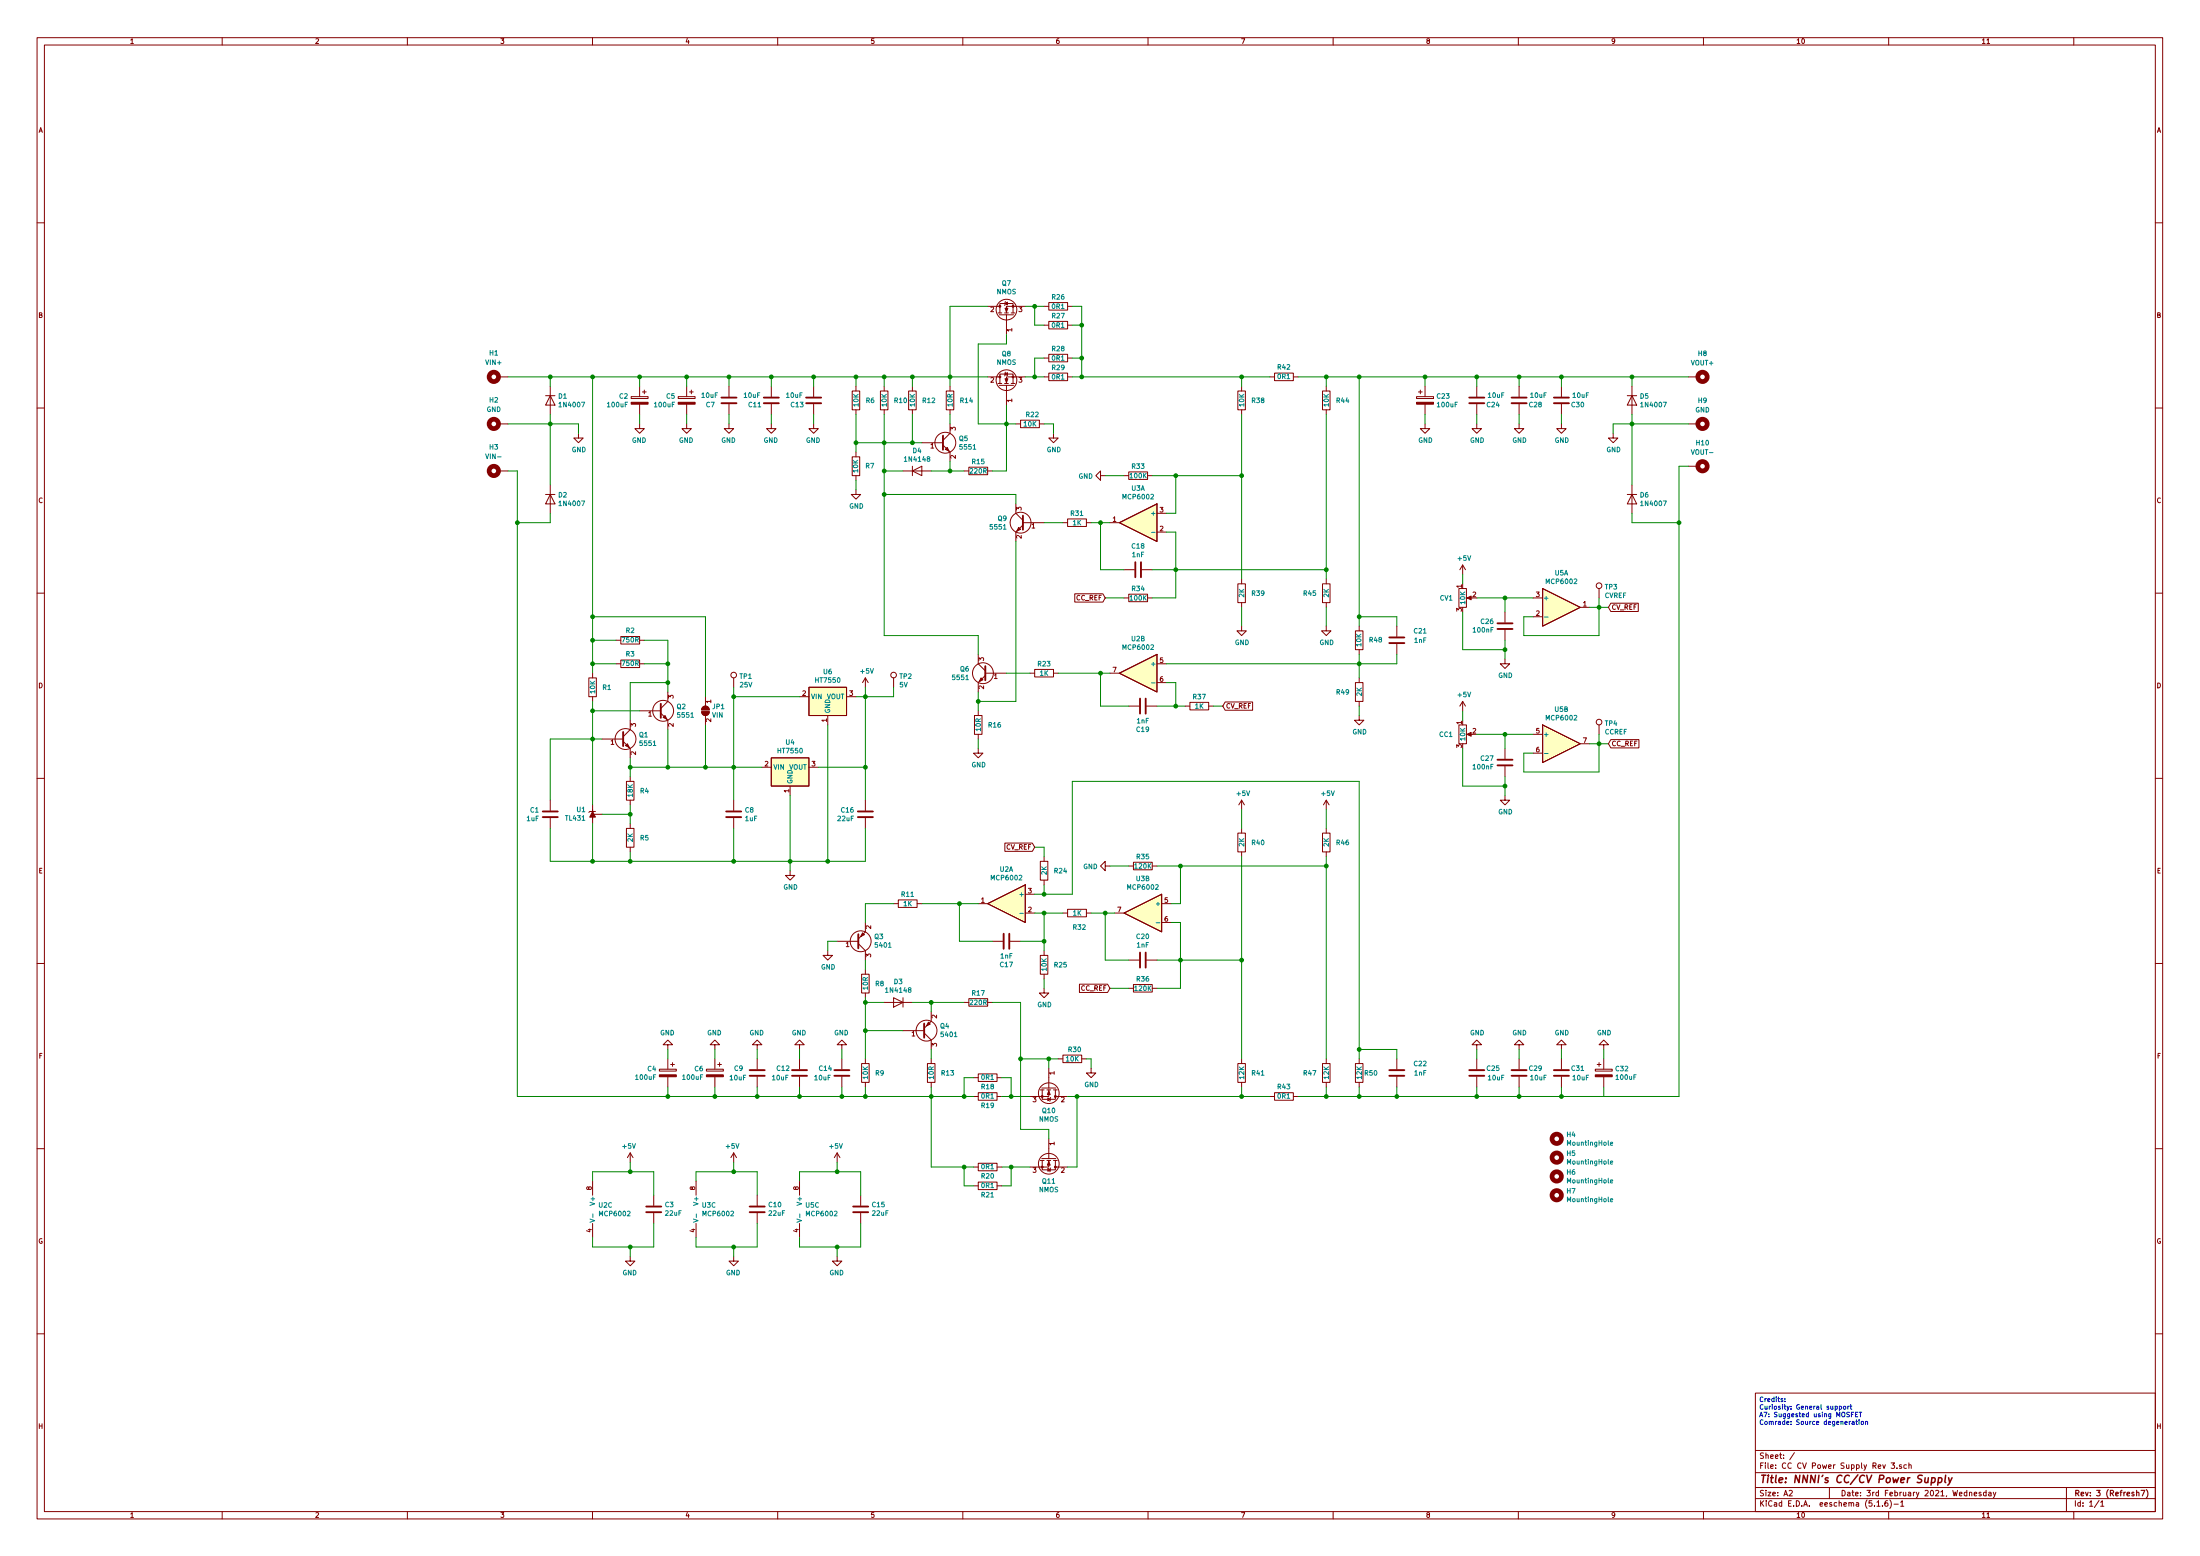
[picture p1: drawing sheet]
<svg xmlns="http://www.w3.org/2000/svg" width="594mm" height="420mm" viewBox="0 0 594 420" stroke-linecap="round" stroke-linejoin="round" font-family="sans-serif">
<g fill="none" stroke="#840000" stroke-width=".27">
<path d="M10 10.2h574v400h-574zM12 12.2h570v396h-570zM60 10.2v2M110 10.2v2M160 10.2v2M210 10.2v2M260 10.2v2M310 10.2v2M360 10.2v2M410 10.2v2M460 10.2v2M510 10.2v2"/>
<path d="M536.5 11.8h.8M560 10.2v2M10 60.2h2M582 60.2h2M266.7 82.7h3.3M269.5 84.5h1M269.9 85h3.8M270 84.5v-2.5h3.6v2.5M271.3 84.5h1M271.4 82l.6-.4v.7zM271.5 81.4l-.2 1.1M271.8 85v5.3"/>
<path d="M273 84.5h1.1M276.9 82.7h-5.1v1.8M281.9 82.7h1.3M281.9 96.7h1.3M281.9 87.8h1.3M283.2 81.7h5.1v2h-5.1zM283.2 95.7h5.1v2h-5.1zM283.2 86.8h5.1v2h-5.1zM288.3 82.7h1.3M288.3 96.7h1.3M288.3 87.8h1.3M10 110.2h2"/>
<path d="M134.6 101.8h2.6M134.6 114.5h2.6M147.3 106.8h2.6M148.6 106.8l1.3 2.6h-2.6zM148.6 104.3v7.6M156.2 117v1.3h1.3l-1.3 1.2-1.3-1.2h1.3M170.4 107.1h4.6v.5h-4.6zM172.7 114.5v1.2h-1.3l1.3 1.3 1.3-1.3h-1.3M172.7 104.3v2.8M172.7 109.1v2.8M173.5 105.8h1M174 105.3v1"/>
<path d="M183.1 107.1h4.6v.5h-4.6zM185.4 114.5v1.2h-1.3l1.3 1.3 1.3-1.3h-1.3M185.4 104.3v2.8M185.4 109.1v2.8M186.2 105.8h1M186.7 105.3v1M196.8 114.5v1.2h-1.2l1.2 1.3 1.3-1.3h-1.3M196.8 104.3v2.8M196.8 109.1v2.8M208.3 114.5v1.2h-1.3l1.3 1.3 1.2-1.3h-1.2M208.3 104.3v2.8M208.3 109.1v2.8"/>
<path d="M219.7 114.5v1.2h-1.3l1.3 1.3 1.3-1.3h-1.3M219.7 104.3v2.8M219.7 109.1v2.8M230.1 105.6h2.1v5.1h-2.1zM231.1 104.3v1.3M231.1 110.7v1.2M237.7 105.6h2.1v5.1h-2.1zM238.8 104.3v1.3M238.8 110.7v1.2M245.4 105.6h2v5.1h-2zM246.4 104.3v1.3M246.4 110.7v1.2"/>
<path d="M248.9 119.5h5.7M255.5 105.6h2.1v5.1h-2.1zM256.5 114.5v2.5l-1.9 1.9M256.5 104.3v1.3M256.5 110.7v1.2M266.7 101.8h3.3M269.5 103.5h1M269.9 104.1h3.8M270 103.5v-2.5h3.6v2.5M271.3 103.5h1M271.4 101l.6-.4v.8zM271.5 100.5l-.2 1"/>
<path d="M271.8 104.1v5.3M273 103.5h1.1M274.3 114.5h1.3M275.6 113.5h5.1v2h-5.1zM276.9 101.8h-5.1v1.7M280.7 114.5h1.2M281.9 101.8h1.3M283.2 100.8h5.1v2h-5.1zM284.5 117v1.3h1.2l-1.2 1.2-1.3-1.2h1.3M288.3 101.8h1.3M334.3 105.6h2v5.1h-2zM335.3 104.3v1.3"/>
<path d="M335.3 110.7v1.2M342.9 101.8h1.3M344.2 100.8h5v2h-5zM349.2 101.8h1.3M357.1 105.6h2.1v5.1h-2.1zM358.1 104.3v1.3M358.1 110.7v1.2M382.5 107.1h4.6v.5h-4.6zM383 105.8h1M383.5 105.3v1M384.8 114.5v1.2h1.3l-1.3 1.3-1.3-1.3h1.3M384.8 104.3v2.8"/>
<path d="M384.8 109.1v2.8M398.8 114.5v1.2h1.2l-1.2 1.3-1.3-1.3h1.3M398.8 104.3v2.8M398.8 109.1v2.8M410.2 114.5v1.2h1.3l-1.3 1.3-1.3-1.3h1.3M410.2 104.3v2.8M410.2 109.1v2.8M421.6 114.5v1.2h1.3l-1.3 1.3-1.2-1.3h1.2M421.6 104.3v2.8M421.6 109.1v2.8M435.6 117v1.3h1.3l-1.3 1.2-1.3-1.2h1.3M439.4 106.8h2.6"/>
<path d="M440.7 106.8l1.3 2.6h-2.6zM440.7 104.3v7.6M455.9 101.8h2.6M455.9 114.5h2.6M582 110.2h2M134.6 127.2h2.6M147.3 133.5h2.6M148.6 133.5l1.3 2.6h-2.6zM148.6 131v7.6M230.1 123.4h2.1v5h-2.1zM231.1 132.2v1.3h1.3l-1.3 1.3-1.2-1.3h1.2M231.1 122.1v1.3"/>
<path d="M231.1 128.4v1.3M243.8 127.2h7.7M246.4 127.2l2.5-1.3v2.5zM246.4 125.9v2.5M254.6 120.2l1.9 1.9v2.5M260.3 127.2h1.3M261.6 126.2h5.1v2h-5.1zM266.7 127.2h1.3M274.3 136.1v2.5l1.9 1.9M297.2 128.4v-1.2l-1.3 1.2 1.3 1.3v-1.3h1.2M303.5 128.4h1.3M304.8 127.4h5.1v2.1h-5.1z"/>
<path d="M309.9 128.4h1.2M312.4 138.6h2.6M439.4 133.5h2.6M440.7 133.5l1.3 2.6h-2.6zM440.7 131v7.6M455.9 125.9h2.6M276.2 141.8l-1.9 1.9v2.5M276.2 141.1h5.7M287 141.1h1.3M288.3 140.1h5.1v2.1h-5.1zM293.4 141.1h1.2M299.7 141.1h2.6"/>
<path d="M302.3 141.1l10.1-5v10.1zM303.5 153.8h2.8M308.4 153.8h2.7M312.4 143.7h2.6M334.3 157.6h2v5.1h-2zM335.3 156.4v1.2M357.1 157.6h2.1v5.1h-2.1zM358.1 156.4v1.2M394 158.9h2v5.1h-2zM395 152.6l-.8 1.2M395 152.6v2.5M395 152.6l.7 1.2"/>
<path d="M416.6 158.9l10.1 5.1-10.1 5.1zM431.8 158.9v2.6M10 160.2h2M166.4 172.9h1.2M166.4 179.2h1.2M167.6 171.9h5.1v2h-5.1zM167.6 178.2h5.1v2.1h-5.1zM172.7 172.9h1.3M172.7 179.2h1.3M264.2 176.7v2.5l1.9 1.9M290.2 160.3h7.6l.6 1.2-.6 1.1h-7.6zM303.5 161.5h1.3"/>
<path d="M304.8 160.4h5.1v2.1h-5.1zM309.9 161.5h1.2M312.4 179.2h2.6M335.3 169.1v1.2h1.2l-1.2 1.3-1.3-1.3h1.3M335.3 162.7v1.3M358.1 169.1v1.2h1.3l-1.3 1.3-1.2-1.3h1.2M358.1 162.7v1.3M366 170.3h2v5.1h-2zM367 169.1v1.2M367 175.4v1.3M377.2 169.1v2.8M377.2 173.9v2.8"/>
<path d="M396.5 161.5h1M406.4 178v1.2h1.3l-1.3 1.3-1.3-1.3h1.3M406.4 165.3v2.8M406.4 170.1v2.8M414 161.5h2.6M414 166.5h2.6M426.7 164h2.6M435 162.9h7.4v2.2h-7.4l-.7-1.1zM582 160.2h2M159 183h2v5.1h-2zM160 181.8v1.2M160 188.1v1.3"/>
<path d="M162.6 199.6h5.7M170.2 194.5v2.5l-1.9 1.9M172.7 191.9h5.7M178.4 192.6l1.9 1.9v2.5M180.3 186.9v2.5l-1.9 1.9M189.5 192.2h2a1.02 1.02 0 0 1-1 1 1.02 1.02 0 0 1-1-1zM189.7 191a1.02 1.02 0 0 1 1.1-.3 1.02 1.02 0 0 1 .7 1h-2zM190.5 188.1v2.6M190.5 193.2v2.5M198.1 183v2.6M215.9 188.1h2.5M218.4 185.6h10.2v7.6h-10.2z"/>
<path d="M223.5 193.2v2.5M228.6 188.1h2.5M233.7 183v2.6M233.7 183l-.8 1.3M233.7 183l.7 1.3M241.3 183v2.6M263.1 193.2h2.1v5.1h-2.1zM264.2 191.9v1.3M264.2 198.3v1.3M266.1 182.4l-1.9 1.9v2.6M266.1 181.8h5.7M278.1 181.8h1.3"/>
<path d="M279.4 180.8h5.1v2h-5.1zM284.5 181.8h1.2M299.7 181.8h2.6M302.3 181.8l10.1-5.1v10.2zM304.8 190.7h2.8M309.6 190.7h2.8M312.4 184.3h2.6M320 190.7h1.3M321.3 189.7h5.1v2h-5.1zM326.4 190.7h1.3M330.8 189.6h7.5v2.2h-7.5l-.6-1.1zM366 184.3h2v5.1h-2z"/>
<path d="M367 193.2v1.3h1.3l-1.3 1.2-1.2-1.2h1.2M367 183v1.3M367 189.4v1.3M394 195.7h2v5.1h-2zM395 189.4v2.5M395 189.4l-.8 1.3M395 189.4l.7 1.3M396.5 198.3h1M414 198.3h2.6M416.6 195.7l10.1 5.1-10.1 5.1zM431.8 195.7v2.6M435 199.7h7.6v2.2h-7.6l-.7-1.1z"/>
<path d="M10 210.2h2M148.6 216.1v2.8M160 218.6v2.5M160 217.3v5.1M160 219.9h2.6M160.8 219.1h-1.5l-.3 .3M168.3 200.2l1.9 1.9v2.5M169.2 211h2v5.1h-2zM170.2 209.7v1.3M170.2 216.1v1.2M198.1 216.1v2.8M205.7 207.2h2.6"/>
<path d="M208.3 204.6h10.1v7.7h-10.1zM213.4 212.3v2.5M218.4 207.2h2.6M233.7 216.1v2.8M264.2 202.1v1.3h1.2l-1.2 1.2-1.3-1.2h1.3M335.3 216.1v2.5M335.3 216.1l-.8 1.2M335.3 216.1l.7 1.2M358.1 216.1v2.5M358.1 216.1l-.7 1.2M358.1 216.1l.8 1.2M406.4 214.8v1.3h1.3l-1.3 1.2-1.3-1.2h1.3"/>
<path d="M406.4 202.1v2.8M406.4 206.9v2.8M414 203.4h2.6M426.7 200.8h2.6M582 210.2h2M148.6 220.9v2.8M169.2 223.7h2v5.1h-2zM170.2 222.4v1.3M170.2 228.8v1.2M198.1 220.9v2.8M213.4 235.1v1.3h1.2l-1.2 1.3-1.3-1.3h1.3M233.7 220.9v2.8"/>
<path d="M271.3 227.7h7.5l.6 1.1-.6 1.1h-7.5zM280.9 232.6h2.1v5.1h-2.1zM281.9 231.3v1.3M281.9 237.7v1.2M298.4 233.8v-1.2l-1.2 1.2 1.2 1.3v-1.3h1.3M304.8 233.8h1.3M306.1 232.8h5v2.1h-5zM311.1 233.8h1.3M334.3 225h2v5h-2zM335.3 223.7v1.3M335.3 230v1.3M357.1 225h2.1v5h-2.1z"/>
<path d="M358.1 223.7v1.3M358.1 230v1.3M223.5 256.7v1.3h1.3l-1.3 1.2-1.3-1.2h1.3M226.1 254.2h5.7M231.8 254.8l1.9 1.9v2.5M233.7 249.1v2.5l-1.9 1.9M241.3 244h1.3M242.6 243h5v2h-5zM247.6 244h1.3M264.2 244h2.5M266.7 244l10.2-5.1v10.2zM268 254.2h2.8"/>
<path d="M272.8 254.2h2.8M276.9 246.5h2.5M276.9 241.5h2.5M280.9 258h2.1v5.1h-2.1zM281.9 256.7v1.3M287 246.5h1.3M288.3 245.5h5.1v2.1h-5.1zM293.4 246.5h1.2M301 246.5h2.5M303.5 246.5l10.2-5v10.1zM304.8 259.2h2.8M309.6 259.2h2.8"/>
<path d="M313.7 244h2.5M313.7 249.1h2.5M10 260.2h2M232.7 263.1h2v5h-2zM233.7 261.8v1.3M233.7 268.1v1.3M238.8 270.7h7.6M241.3 269.4l2.5 1.3-2.5 1.2zM243.8 278.3h5.8M243.8 269.4v2.5M249.6 278.9l1.9 1.9v2.6M251.5 273.2v2.6l-1.9 1.9"/>
<path d="M260.3 270.7h1.3M261.6 269.7h5.1v2h-5.1zM266.7 270.7h1.3M281.9 266.9v1.2h1.3l-1.3 1.3-1.2-1.3h1.2M281.9 263.1v1.2M291.5 265.8h7.6l.6 1.1-.6 1.1h-7.6zM304.8 266.9h1.3M306.1 265.9h5v2h-5zM311.1 266.9h1.3M582 260.2h2M178.1 288.7h4.5v.5h-4.5zM180.3 282.1h1.3l-1.3-1.3-1.2 1.3h1.2v1.3"/>
<path d="M180.3 285.9v2.8M180.3 290.7v2.8M181.1 287.4h1M181.6 286.9v1.1M190.8 288.7h4.5v.5h-4.5zM193 282.1h1.3l-1.3-1.3-1.2 1.3h1.2v1.3M193 285.9v2.8M193 290.7v2.8M193.8 287.4h1M194.3 286.9v1.1M204.5 282.1h1.2l-1.2-1.3-1.3 1.3h1.3v1.3M204.5 285.9v2.8"/>
<path d="M204.5 290.7v2.8M215.9 282.1h1.3l-1.3-1.3-1.3 1.3h1.3v1.3M215.9 285.9v2.8M215.9 290.7v2.8M227.3 282.1h1.3l-1.3-1.3-1.2 1.3h1.2v1.3M227.3 285.9v2.8M227.3 290.7v2.8M232.7 287.2h2v5.1h-2zM233.7 285.9v1.3M233.7 292.3v1.2M250.4 287.2h2.1v5.1h-2.1zM251.5 285.9v1.3"/>
<path d="M251.5 292.3v1.2M262.9 296.1h1.3M262.9 291h1.3M264.2 295.1h5v2h-5zM264.2 290h5v2h-5zM269.2 296.1h1.3M269.2 291h1.3M280.9 294.3h1M281.3 293.8h3.8M281.4 294.3v2.5h3.6v-2.5M282.7 294.3h1M283 296.5l.6 .3-.6 .4z"/>
<path d="M283.2 294.3v1.8h-5.1M283.2 288.5v5.3M283.7 296.3l-.2 1M284.5 294.3h1M285 296.1h3.3M285.7 285.9h1.3M287 284.9h5.1v2h-5.1zM292.1 285.9h1.3M294.6 288.5v1.2h1.3l-1.3 1.3-1.2-1.3h1.2M334.3 287.2h2v5.1h-2zM335.3 285.9v1.3M335.3 292.3v1.2"/>
<path d="M342.9 296.1h1.3M344.2 295.1h5v2h-5zM349.2 296.1h1.3M357.1 287.2h2.1v5.1h-2.1zM358.1 285.9v1.3M358.1 292.3v1.2M366 287.2h2v5.1h-2zM367 285.9v1.3M367 292.3v1.2M377.2 285.9v2.8M377.2 290.7v2.8M398.8 282.1h-1.3l1.3-1.3 1.2 1.3h-1.2v1.3"/>
<path d="M398.8 285.9v2.8M398.8 290.7v2.8M410.2 282.1h-1.3l1.3-1.3 1.3 1.3h-1.3v1.3M410.2 285.9v2.8M410.2 290.7v2.8M421.6 282.1h-1.2l1.2-1.3 1.3 1.3h-1.3v1.3M421.6 285.9v2.8M421.6 290.7v2.8M430.8 288.7h4.6v.5h-4.6zM431.3 287.4h1M431.8 286.9v1.1M433.1 282.1h-1.3l1.3-1.3 1.2 1.3h-1.2v1.3"/>
<path d="M433.1 285.9v2.8M433.1 290.7v2.8M10 310.2h2M160 318.9v3.8M170.2 311.3v2.6M170.2 311.3l.7 1.3M170.2 311.3l-.8 1.3M188 318.9v3.8M198.1 311.3v2.6M198.1 311.3l.8 1.3M198.1 311.3l-.7 1.3M215.9 318.9v3.8"/>
<path d="M226.1 311.3l.7 1.3M226.1 311.3v2.6M226.1 311.3l-.8 1.3M262.9 315.1h1.3M264.2 314.1h5v2h-5zM264.2 319.2h5v2h-5zM269.2 315.1h1.3M280.9 313.4h1M281.3 312.8h3.8M281.4 313.4v2.5h3.6v-2.5M282.7 313.4h1M283 315.5l.6 .4-.6 .4z"/>
<path d="M283.2 313.4v1.7h-5.1M283.2 307.5v5.3M283.7 315.4l-.2 1M284.5 313.4h1M285 315.1h3.3M582 310.2h2M160 330.4v3.8M170.2 339.3v1.2h-1.3l1.3 1.3 1.2-1.3h-1.2M176.5 322.7v2.8M176.5 327.6v2.8M188 330.4v3.8M198.1 339.3v1.2h-1.3l1.3 1.3 1.3-1.3h-1.3"/>
<path d="M204.5 322.7v2.8M204.5 327.6v2.8M215.9 330.4v3.8M226.1 339.3v1.2h-1.3l1.3 1.3 1.2-1.3h-1.2M232.4 322.7v2.8M232.4 327.6v2.8M262.9 320.2h1.3M269.2 320.2h1.3M10 360.2h2M474 376.2h108v32h-108zM582 360.2h2M474 397.7h108"/>
<path d="M474 391.7h108M484.6 392.2l-1.3 2M510.7 395h.9l-.5 .6 .4 .1v.7h-.8M512.2 396.4v.1M513.5 395.6l-.4-.1-.2 .2 .1 .3 .5 .1v.3h-.6M514.8 395.6l-.4-.1-.3 .3 .1 .6h.6M515.5 395.6h.5l.1 .9M515.5 395v1.5M60 408.2v2M110 408.2v2M160 408.2v2M210 408.2v2"/>
<path d="M260 408.2v2M310 408.2v2M360 408.2v2M410 408.2v2M460 408.2v2M474 404.7h108M474 401.7h108M483.1 402.6l.6-.2 .3 .5-.9 1h.9M494 401.7v3M506.8 405.7l.5-.5v1.5M506.8 406.7h.9M508.3 406.6v.1"/>
<path d="M509.7 405.2l-.5 .1-.2 .3v.8l.2 .3 .6-.1-.1-.7-.5-.1-.2 .3M510 408.2v2M510.3 405a1.71 1.71 0 0 1 0 2.3M511.5 406.2h1.1M513.3 405.7l.4-.5v1.5M513.3 406.7h.8M533.1 403.4l.7-.1v-.3l-.5-.1-.2 .2 .1 .8h.6M534.9 403l-.3-.1-.2 .2 .1 .3 .4 .1v.4h-.5M536.3 403l-.4-.1-.3 .3 .1 .6 .6 .1M536.3 402.4v1.5M536.5 409.7h.8M537 403h.6l.1 .9"/>
<path d="M537.7 403.3l-.7 .3 .2 .3h.5M538.3 402.9l.3 1M539 402.9l-.7 1.5M558 401.7v6.5M560 408.2v2M566.8 405.1l-1.2 2M567.3 405.7l.4-.5v1.5M567.3 406.7h.8"/>
<circle cx="271.8" cy="83.6" r="2.79"/>
<circle cx="255.3" cy="119.5" r="2.82"/>
<circle cx="271.8" cy="102.7" r="2.79"/>
<circle cx="275.6" cy="141.1" r="2.82"/>
<circle cx="431.8" cy="158.2" r=".76"/>
<circle cx="168.9" cy="199.6" r="2.82"/>
<circle cx="179.1" cy="191.9" r="2.82"/>
<circle cx="198.1" cy="182.3" r=".76"/>
<circle cx="241.3" cy="182.3" r=".76"/>
<circle cx="265.4" cy="181.8" r="2.82"/>
<circle cx="431.8" cy="195" r=".76"/>
<circle cx="232.4" cy="254.2" r="2.82"/>
<circle cx="250.2" cy="278.3" r="2.82"/>
<circle cx="283.2" cy="295.2" r="2.79"/>
<circle cx="283.2" cy="314.2" r="2.79"/>
</g>
<path d="M578.2 402.4h1l-.7 1.5M579.6 402.2a1.71 1.71 0 0 1 0 2.3" fill="none" stroke="#840000" stroke-width=".3"/>
<path d="M521.7 399.1l.5-.1 .3 .2v.8l-.4 .3-.6-.1M521.7 399l-.3 2M523.5 399.1l.6-.1 .3 .4-.2 .8-.3 .1-.6-.1M523.5 399l-.3 2M525.4 398.3l-.2 1.8 .2 .2M526.2 399l.3 1.3M527.1 399l-.9 1.8-.3 .2" fill="none" stroke="#840000" stroke-width=".41"/>
<g fill="none" stroke="#840000" stroke-width=".51">
<path d="M194.8 107.4h4.1M194.8 108.9h4.1M206.2 107.4h4.1M206.2 108.9h4.1M217.7 107.4h4M217.7 108.9h4M254.6 117.6v3.9M396.7 107.4h4.1M396.7 108.9h4.1M408.2 107.4h4M408.2 108.9h4M419.6 107.4h4.1"/>
<path d="M419.6 108.9h4.1M276.2 139.2v3.8M306.6 151.8v4.1M308.1 151.8v4.1M266.1 179.9v3.8M375.2 173.7h4M375.2 172.1h4M404.4 168.3h4M404.4 169.8h4M168.3 197.7v3.8M178.4 190v3.8M307.8 188.6v4.1"/>
<path d="M309.4 188.6v4.1M146.6 219.1h4M196.1 219.1h4.1M231.6 219.1h4.1M404.4 206.7h4M404.4 205.1h4M146.6 220.6h4M196.1 220.6h4.1M231.6 220.6h4.1M231.8 252.3v3.8M271 252.1v4.1M272.5 252.1v4.1"/>
<path d="M307.8 257.2v4.1M309.4 257.2v4.1M249.6 276.4v3.8M202.4 290.5h4.1M202.4 289h4.1M213.9 290.5h4M213.9 289h4M225.3 290.5h4.1M225.3 289h4.1M375.2 290.5h4M375.2 289h4M396.7 290.5h4.1"/>
<path d="M396.7 289h4.1M408.2 290.5h4M408.2 289h4M419.6 290.5h4.1M419.6 289h4.1M174.5 325.8h4.1M174.5 327.3h4.1M202.4 325.8h4.1M202.4 327.3h4.1M230.4 325.8h4M230.4 327.3h4"/>
</g>
<g fill="#840000" stroke="#840000" stroke-width=".27">
<path d="M190.8 290.2h4.5v.5h-4.5z"/>
<path d="M255.3 121.3l.5-.5 .5 1z"/>
<path d="M183.1 108.6h4.6v.5h-4.6z"/>
<path d="M283.2 294.6l.4 1h-.8z"/>
<path d="M283.2 313.6l.4 1h-.8z"/>
<path d="M271.4 83.2h.8l-.4 1z"/>
<path d="M271.4 102.3h.8l-.4 1z"/>
<path d="M168.9 201.3l.5-.5 .5 1z"/>
<path d="M275.1 142.4l.5 .5-1 .5z"/>
<path d="M264.9 183l.5 .6-1 .5z"/>
<path d="M250.7 276l.5 .5-1 .5z"/>
<path d="M170.4 108.6h4.6v.5h-4.6z"/>
<path d="M178.1 290.2h4.5v.5h-4.5z"/>
<path d="M232.9 251.9l.5 .5-1 .5z"/>
<path d="M160 219.1l.8 1.5h-1.5z"/>
<path d="M396.1 161.5l1.2-.5v1z"/>
<path d="M396.1 198.3l1.2-.5v1z"/>
<path d="M430.8 290.2h4.6v.5h-4.6z"/>
<path d="M382.5 108.6h4.6v.5h-4.6z"/>
<path d="M189.7 191a1.02 1.02 0 0 1 1.1-.3 1.02 1.02 0 0 1 .7 1h-2z"/>
<path d="M189.5 192.2h2a1.02 1.02 0 0 1-1 1 1.02 1.02 0 0 1-1-1z"/>
<path d="M179.1 193.7l.5-.5 .5 1z"/>
<circle cx="281.4" cy="296.1" r=".25"/>
<circle cx="285" cy="296.1" r=".25"/>
<circle cx="281.4" cy="315.1" r=".25"/>
<circle cx="285" cy="315.1" r=".25"/>
<circle cx="273.6" cy="82.7" r=".25"/>
<circle cx="270" cy="82.7" r=".25"/>
<circle cx="273.6" cy="101.8" r=".25"/>
<circle cx="270" cy="101.8" r=".25"/>
</g>
<g fill="none" stroke="#840000" stroke-width="1.3">
<circle cx="133.4" cy="114.5" r="1.27"/>
<circle cx="133.4" cy="101.8" r="1.27"/>
<circle cx="459.7" cy="114.5" r="1.27"/>
<circle cx="459.7" cy="101.8" r="1.27"/>
<circle cx="133.4" cy="127.2" r="1.27"/>
<circle cx="459.7" cy="125.9" r="1.27"/>
<circle cx="420.4" cy="307.5" r="1.27"/>
<circle cx="420.4" cy="317.7" r="1.27"/>
<circle cx="420.4" cy="312.6" r="1.27"/>
<circle cx="420.4" cy="322.7" r="1.27"/>
</g>
<g fill="none" stroke="#008484" stroke-width=".27">
<path d="M310.9 143.8h1M417 166.6h1M310.9 184.4h1M417 203.4h1M275.4 246.6h1M312.2 249.2h1M434.9 319l.6-.1-.1-.3-.5 .2v.6h.5M434.9 313.9l.6-.1-.1-.2-.5 .1v.6h.5M434.9 308.8l.6-.1-.1-.2-.5 .1v.6h.5M159.3 329.2l1.3 .4-1.3 .4M160.1 327.8v1M187.2 329.2l1.3 .4-1.3 .4"/>
<path d="M188 327.8v1M215.2 329.2l1.3 .4-1.3 .4M216 327.8v1M434.9 324.1l.6-.1-.1-.3-.5 .1v.7h.5"/>
</g>
<g fill="#ffffc2" stroke="#ffffc2" stroke-width=".27">
<path d="M416.6 195.7l10.1 5.1-10.1 5.1z"/>
<path d="M416.6 158.9l10.1 5.1-10.1 5.1z"/>
<path d="M303.5 246.5l10.2-5v10.1z"/>
<path d="M302.3 141.1l10.1-5v10.1z"/>
<path d="M302.3 181.8l10.1-5.1v10.2z"/>
<path d="M266.7 244l10.2-5.1v10.2z"/>
<path d="M208.3 204.6h10.1v7.7h-10.1z"/>
<path d="M218.4 185.6h10.2v7.6h-10.2z"/>
</g>
<g fill="none" stroke="#008400" stroke-width=".27">
<path d="M266.7 82.7h-10.2v21.6M271.8 90.3v2.6h-7.6v21.6h10.1M276.9 82.7h5M279.4 82.7v5.1h2.5M281.9 96.7h-2.5v5.1M289.6 82.7h2.5v19.1M289.6 87.8h2.5M289.6 96.7h2.5M137.2 101.8h129.5M137.2 114.5h19v2.5M148.6 101.8v2.5M148.6 111.9v19.1"/>
<path d="M160 101.8v80M172.7 101.8v2.5M172.7 111.9v2.6M185.4 101.8v2.5M185.4 111.9v2.6M196.8 101.8v2.5M196.8 111.9v2.6M208.3 101.8v2.5M208.3 111.9v2.6M219.7 101.8v2.5M219.7 111.9v2.6M231.1 101.8v2.5"/>
<path d="M231.1 111.9v10.2M231.1 119.5h17.8M238.8 111.9v59.7h25.4v5.1M238.8 101.8v2.5M246.4 101.8v2.5M246.4 111.9v7.6M256.5 111.9v2.6M271.8 109.4v17.8h-3.8M276.9 101.8h5M281.9 114.5h2.6v2.5M289.6 101.8h53.3M335.3 101.8v2.5"/>
<path d="M335.3 111.9v44.5M350.5 101.8h105.4M358.1 101.8v2.5M358.1 111.9v44.5M367 101.8v67.3M384.8 101.8v2.5M384.8 111.9v2.6M398.8 101.8v2.5M398.8 111.9v2.6M410.2 101.8v2.5M410.2 111.9v2.6M421.6 101.8v2.5"/>
<path d="M421.6 111.9v2.6M440.7 101.8v2.5M440.7 111.9v19.1M455.9 114.5h-20.3v2.5M137.2 127.2h2.5v168.9h123.2M148.6 138.6v2.5h-8.9M231.1 129.7v2.5M238.8 133.5h35.5v2.6M238.8 127.2h5M251.5 127.2h8.8M256.5 124.6v2.6M298.4 128.4h5.1"/>
<path d="M311.1 128.4h24.2M317.5 128.4v10.2h-2.5M440.7 138.6v2.5h12.7M455.9 125.9h-2.5v170.2h-102.9M274.3 146.2v43.2h-10.1M281.9 141.1h5.1M294.6 141.1h5.1M297.2 141.1v12.7h6.3M311.1 153.8h47M315 143.7h2.5v17.8h-6.4M395 155.1v2.5M160 179.2h6.4"/>
<path d="M160 166.5h30.5v21.6M160 172.9h6.4M174 179.2h6.3M174 172.9h6.3v14M298.4 161.5h5.1M335.3 164v5.1M358.1 164v5.1M367 176.7v6.3M367 166.5h10.2v2.6M377.2 176.7v2.5h-62.2M395 165.3v10.1h11.4M398.8 161.5h15.2"/>
<path d="M406.4 161.5v3.8M406.4 172.9v5.1M429.3 164h5M431.8 161.5v10.1h-20.3v-5.1h2.5M160 189.4v27.9M160 191.9h12.7M162.6 199.6h-14v16.5M180.3 184.3h-10.1v10.2M180.3 197v10.2M190.5 195.7v11.5M198.1 185.6v30.5M198.1 188.1h17.8"/>
<path d="M223.5 195.7v36.9M233.7 185.6v30.5M241.3 185.6v2.5h-10.2M264.2 186.9v5M264.2 199.6v2.5M271.8 181.8h6.3M285.7 181.8h14M297.2 181.8v8.9h7.6M312.4 190.7h7.6M315 184.3h2.5v6.4M327.7 190.7h2.5M367 190.7v2.5"/>
<path d="M395 191.9v2.6M398.8 198.3h15.2M406.4 198.3v3.8M431.8 198.3v10.1h-20.3v-5h2.5M162.6 219.9h7.6M170.2 207.2h35.5M170.2 204.6v5.1M170.2 217.3v5.1M213.4 214.8v20.3M221 207.2h12.7M335.3 218.6v5.1M358.1 218.6v5.1"/>
<path d="M395 202.1v10.2h11.4M406.4 209.7v5.1M429.3 200.8h5M148.6 223.7v8.9h85.1v-8.9M160 222.4v10.2M170.2 230v2.6M198.1 223.7v8.9M279.4 228.8h2.5v2.5M281.9 238.9v2.6M299.7 233.8h5.1M312.4 233.8h45.7M318.8 233.8v10.2h-2.6"/>
<path d="M335.3 231.3v54.6M358.1 231.3v54.6M226.1 254.2h-2.6v2.5M233.7 259.2v2.6M241.3 244h-7.6v5.1M248.9 244h15.3M259.1 244v10.2h8.9M275.6 254.2h6.3M279.4 246.5h7.6M279.4 241.5h10.2v-30.5h77.4v74.9M281.9 246.5v10.2M294.6 246.5h6.4"/>
<path d="M298.4 246.5v12.7h6.4M312.4 259.2h22.9M316.2 249.1h2.6v17.8h-6.4M233.7 270.7h5.1M233.7 269.4v16.5M233.7 278.3h10.1M246.4 270.7h13.9M251.5 270.7v2.5M268 270.7h7.6v34.3h7.6v2.5M281.9 264.3v2.6M299.7 266.9h5.1M180.3 283.4v2.5"/>
<path d="M180.3 293.5v2.6M193 283.4v2.5M193 293.5v2.6M204.5 283.4v2.5M204.5 293.5v2.6M215.9 283.4v2.5M215.9 293.5v2.6M227.3 283.4v2.5M227.3 293.5v2.6M233.7 293.5v2.6M251.5 283.4v2.5M251.5 293.5v21.6h11.4"/>
<path d="M262.9 291h-2.6v5.1M270.5 296.1h7.6M270.5 291h2.5v5.1M275.6 285.9h10.1M283.2 285.9v2.6M288.3 296.1h54.6M290.8 296.1v19h-2.5M293.4 285.9h1.2v2.6M335.3 293.5v2.6M358.1 293.5v2.6M367 293.5v2.6M367 283.4h10.2v2.5"/>
<path d="M377.2 293.5v2.6M398.8 283.4v2.5M398.8 293.5v2.6M410.2 283.4v2.5M410.2 293.5v2.6M421.6 283.4v2.5M421.6 293.5v2.6M433.1 283.4v2.5M433.1 293.5v2.6M160 318.9v-2.5h16.5v6.3M170.2 313.9v2.5M188 318.9v-2.5h16.5v6.3"/>
<path d="M198.1 313.9v2.5M215.9 318.9v-2.5h16.5v6.3M226.1 313.9v2.5M260.3 315.1v5.1h2.6M270.5 315.1h7.6M273 315.1v5.1h-2.5M170.2 336.7v2.6M176.5 330.4v6.3h-16.5v-2.5M198.1 336.7v2.6M204.5 330.4v6.3h-16.5v-2.5M226.1 336.7v2.6M232.4 330.4v6.3h-16.5v-2.5"/>
</g>
<g fill="none" stroke="#0000c2" stroke-width=".27">
<path d="M482 378.3v.2M482 377.7v.1M495.6 379.7h.3l.2 .2-.1 .6h-.4M496.7 379.7h.4l.2 .2-.1 .6h-.5M496.7 379.7v1.3M497.8 379.8h.6l-.1 .7-.5-.1zM499 379.7v.8M499.4 379.7l-.4 .2M499.6 379.7h.5M499.8 379.3v1.1l.3 .1M499.9 381.9h.5M500.2 383.9h.4l.1 .7"/>
<path d="M500.6 381.3h-.7v1.3M500.7 384.1l-.6 .2 .2 .3h.4M501 381.9h.5M501.1 383.8h.5M501.3 383.4v1.1l.3 .1M501.6 381.3h-.6v1.3h.6M502 383.4v.1M502 381.3h.7M502 383.8v.8M502.4 381.3v1.3M502.6 383.9h.6l-.1 .7-.5-.1zM503.8 383.9h.5v.7"/>
<path d="M503.8 383.8v.8"/>
</g>
<g fill="#008400" stroke="#008400" stroke-width=".27">
<circle cx="281.9" cy="241.5" r=".51"/>
<circle cx="283.2" cy="285.9" r=".51"/>
<circle cx="215.9" cy="296.1" r=".51"/>
<circle cx="172.7" cy="101.8" r=".51"/>
<circle cx="160" cy="166.5" r=".51"/>
<circle cx="231.1" cy="101.8" r=".51"/>
<circle cx="318.8" cy="233.8" r=".51"/>
<circle cx="180.3" cy="184.3" r=".51"/>
<circle cx="198.1" cy="316.4" r=".51"/>
<circle cx="160" cy="191.9" r=".51"/>
<circle cx="317.5" cy="128.4" r=".51"/>
<circle cx="180.3" cy="179.2" r=".51"/>
<circle cx="170.2" cy="232.6" r=".51"/>
<circle cx="208.3" cy="101.8" r=".51"/>
<circle cx="219.7" cy="101.8" r=".51"/>
<circle cx="198.1" cy="232.6" r=".51"/>
<circle cx="160" cy="179.2" r=".51"/>
<circle cx="196.8" cy="101.8" r=".51"/>
<circle cx="318.8" cy="259.2" r=".51"/>
<circle cx="367" cy="296.1" r=".51"/>
<circle cx="170.2" cy="316.4" r=".51"/>
<circle cx="231.1" cy="119.5" r=".51"/>
<circle cx="190.5" cy="207.2" r=".51"/>
<circle cx="198.1" cy="336.7" r=".51"/>
<circle cx="180.3" cy="207.2" r=".51"/>
<circle cx="160" cy="172.9" r=".51"/>
<circle cx="160" cy="101.8" r=".51"/>
<circle cx="358.1" cy="101.8" r=".51"/>
<circle cx="170.2" cy="336.7" r=".51"/>
<circle cx="384.8" cy="101.8" r=".51"/>
<circle cx="185.4" cy="101.8" r=".51"/>
<circle cx="292.1" cy="101.8" r=".51"/>
<circle cx="281.9" cy="246.5" r=".51"/>
<circle cx="298.4" cy="246.5" r=".51"/>
<circle cx="256.5" cy="101.8" r=".51"/>
<circle cx="251.5" cy="296.1" r=".51"/>
<circle cx="358.1" cy="296.1" r=".51"/>
<circle cx="358.1" cy="153.8" r=".51"/>
<circle cx="335.3" cy="128.4" r=".51"/>
<circle cx="335.3" cy="101.8" r=".51"/>
<circle cx="264.2" cy="189.4" r=".51"/>
<circle cx="273" cy="296.1" r=".51"/>
<circle cx="281.9" cy="254.2" r=".51"/>
<circle cx="271.8" cy="114.5" r=".51"/>
<circle cx="398.8" cy="101.8" r=".51"/>
<circle cx="259.1" cy="244" r=".51"/>
<circle cx="367" cy="101.8" r=".51"/>
<circle cx="410.2" cy="296.1" r=".51"/>
<circle cx="421.6" cy="296.1" r=".51"/>
<circle cx="410.2" cy="101.8" r=".51"/>
<circle cx="421.6" cy="101.8" r=".51"/>
<circle cx="279.4" cy="101.8" r=".51"/>
<circle cx="213.4" cy="232.6" r=".51"/>
<circle cx="198.1" cy="207.2" r=".51"/>
<circle cx="367" cy="179.2" r=".51"/>
<circle cx="148.6" cy="114.5" r=".51"/>
<circle cx="279.4" cy="82.7" r=".51"/>
<circle cx="292.1" cy="87.8" r=".51"/>
<circle cx="440.7" cy="114.5" r=".51"/>
<circle cx="292.1" cy="96.7" r=".51"/>
<circle cx="139.7" cy="141.1" r=".51"/>
<circle cx="367" cy="166.5" r=".51"/>
<circle cx="260.3" cy="296.1" r=".51"/>
<circle cx="453.4" cy="141.1" r=".51"/>
<circle cx="260.3" cy="315.1" r=".51"/>
<circle cx="440.7" cy="101.8" r=".51"/>
<circle cx="273" cy="315.1" r=".51"/>
<circle cx="148.6" cy="101.8" r=".51"/>
<circle cx="335.3" cy="259.2" r=".51"/>
<circle cx="297.2" cy="141.1" r=".51"/>
<circle cx="358.1" cy="233.8" r=".51"/>
<circle cx="256.5" cy="127.2" r=".51"/>
<circle cx="246.4" cy="101.8" r=".51"/>
<circle cx="406.4" cy="175.4" r=".51"/>
<circle cx="406.4" cy="161.5" r=".51"/>
<circle cx="406.4" cy="212.3" r=".51"/>
<circle cx="406.4" cy="198.3" r=".51"/>
<circle cx="275.6" cy="285.9" r=".51"/>
<circle cx="335.3" cy="296.1" r=".51"/>
<circle cx="290.8" cy="296.1" r=".51"/>
<circle cx="431.8" cy="164" r=".51"/>
<circle cx="246.4" cy="119.5" r=".51"/>
<circle cx="431.8" cy="200.8" r=".51"/>
<circle cx="251.5" cy="270.7" r=".51"/>
<circle cx="226.1" cy="316.4" r=".51"/>
<circle cx="198.1" cy="188.1" r=".51"/>
<circle cx="226.1" cy="336.7" r=".51"/>
<circle cx="297.2" cy="181.8" r=".51"/>
<circle cx="233.7" cy="188.1" r=".51"/>
<circle cx="223.5" cy="232.6" r=".51"/>
<circle cx="233.7" cy="207.2" r=".51"/>
<circle cx="170.2" cy="219.9" r=".51"/>
<circle cx="377.2" cy="296.1" r=".51"/>
<circle cx="367" cy="283.4" r=".51"/>
<circle cx="238.8" cy="119.5" r=".51"/>
<circle cx="238.8" cy="101.8" r=".51"/>
<circle cx="398.8" cy="296.1" r=".51"/>
<circle cx="238.8" cy="127.2" r=".51"/>
<circle cx="238.8" cy="133.5" r=".51"/>
<circle cx="233.7" cy="296.1" r=".51"/>
<circle cx="233.7" cy="270.7" r=".51"/>
<circle cx="317.5" cy="153.8" r=".51"/>
<circle cx="233.7" cy="278.3" r=".51"/>
<circle cx="180.3" cy="296.1" r=".51"/>
<circle cx="193" cy="296.1" r=".51"/>
<circle cx="204.5" cy="296.1" r=".51"/>
<circle cx="227.3" cy="296.1" r=".51"/>
<circle cx="160" cy="199.6" r=".51"/>
<circle cx="170.2" cy="207.2" r=".51"/>
<circle cx="317.5" cy="190.7" r=".51"/>
<circle cx="160" cy="232.6" r=".51"/>
</g>
<text font-size="2.8" fill="#840000" x="475" y="400.4">Title: NNNI's CC/CV Power Supply</text>
<g font-size="2.1" fill="#840000">
<text x="475" y="393.9">Sheet: /</text>
<text x="475" y="396.6">File: CC CV Power Supply Rev 3.sch</text>
<text x="475" y="406.8">KiCad E.D.A. eeschema (5.1.6)-1</text>
<text x="475" y="404">Size: A2</text>
<text x="497" y="404">Date: 3rd February 2021, Wednesday</text>
<text x="560" y="404">Rev: 3 (Refresh7)</text>
<text x="560" y="406.8">Id: 1/1</text>
</g>
<g font-size="1.8" fill="#840000">
<text x="35" y="11.8">1</text>
<text x="85" y="11.8">2</text>
<text x="135" y="11.8">3</text>
<text x="185" y="11.8">4</text>
<text x="235" y="11.8">5</text>
<text x="285" y="11.8">6</text>
<text x="335" y="11.8">7</text>
<text x="385" y="11.8">8</text>
<text x="435" y="11.8">9</text>
<text x="485" y="11.8">10</text>
<text x="535" y="11.8">11</text>
<text x="10.4" y="35.8">A</text>
<text x="582.4" y="35.8">A</text>
<text x="10.4" y="85.8">B</text>
<text x="267.5" y="84.2">2</text>
<text x="273.3" y="89.6" transform="rotate(-90 273.3 89.6)">1</text>
<text x="275.1" y="84.2">3</text>
<text x="582.4" y="85.8">B</text>
<text x="267.5" y="103.3">2</text>
<text x="275.1" y="103.3">3</text>
<text x="273.3" y="108.6" transform="rotate(-90 273.3 108.6)">1</text>
<text x="258.1" y="116.2" transform="rotate(-90 258.1 116.2)">3</text>
<text x="251.3" y="121.1">1</text>
<text x="258.1" y="123.8" transform="rotate(-90 258.1 123.8)">2</text>
<text x="10.4" y="135.8">C</text>
<text x="275.8" y="137.8" transform="rotate(-90 275.8 137.8)">3</text>
<text x="582.4" y="135.8">C</text>
<text x="278.6" y="142.7">1</text>
<text x="300.5" y="140.9">1</text>
<text x="313.2" y="143.4">2</text>
<text x="313.2" y="138.3">3</text>
<text x="275.8" y="145.4" transform="rotate(-90 275.8 145.4)">2</text>
<text x="394.7" y="158.8" transform="rotate(-90 394.7 158.8)">1</text>
<text x="397.7" y="161.2">2</text>
<text x="414.8" y="161.2">3</text>
<text x="290.6" y="162.1">CC_REF</text>
<text x="394.7" y="165.1" transform="rotate(-90 394.7 165.1)">3</text>
<text x="414.8" y="166.3">2</text>
<text x="427.5" y="163.7">1</text>
<text x="435.1" y="164.6">CV_REF</text>
<text x="265.7" y="178.5" transform="rotate(-90 265.7 178.5)">3</text>
<text x="313.2" y="179">5</text>
<text x="10.4" y="185.8">D</text>
<text x="268.4" y="183.3">1</text>
<text x="300.5" y="181.5">7</text>
<text x="313.2" y="184.1">6</text>
<text x="582.4" y="185.8">D</text>
<text x="181.9" y="188.6" transform="rotate(-90 181.9 188.6)">3</text>
<text x="192" y="189.9" transform="rotate(-90 192 189.9)">1</text>
<text x="216.7" y="187.9">2</text>
<text x="229.4" y="187.9">3</text>
<text x="265.7" y="186.1" transform="rotate(-90 265.7 186.1)">2</text>
<text x="331" y="191.3">CV_REF</text>
<text x="171.7" y="196.2" transform="rotate(-90 171.7 196.2)">3</text>
<text x="175.1" y="193.5">1</text>
<text x="181.9" y="196.2" transform="rotate(-90 181.9 196.2)">2</text>
<text x="192" y="195" transform="rotate(-90 192 195)">2</text>
<text x="223.3" y="195" transform="rotate(-90 223.3 195)">1</text>
<text x="394.7" y="195.6" transform="rotate(-90 394.7 195.6)">1</text>
<text x="164.9" y="201.1">1</text>
<text x="171.7" y="203.9" transform="rotate(-90 171.7 203.9)">2</text>
<text x="394.7" y="201.9" transform="rotate(-90 394.7 201.9)">3</text>
<text x="397.7" y="198">2</text>
<text x="414.8" y="198">5</text>
<text x="414.8" y="203.1">6</text>
<text x="427.5" y="200.6">7</text>
<text x="435.1" y="201.5">CC_REF</text>
<text x="206.5" y="206.9">2</text>
<text x="219.2" y="206.9">3</text>
<text x="213.1" y="214" transform="rotate(-90 213.1 214)">1</text>
<text x="271.6" y="229.4">CV_REF</text>
<text x="10.4" y="235.8">E</text>
<text x="582.4" y="235.8">E</text>
<text x="264.9" y="243.8">1</text>
<text x="277.6" y="241.2">3</text>
<text x="314.5" y="243.8">5</text>
<text x="235.2" y="250.8" transform="rotate(-90 235.2 250.8)">2</text>
<text x="277.6" y="246.3">2</text>
<text x="301.8" y="246.3">7</text>
<text x="314.5" y="248.8">6</text>
<text x="228.4" y="255.7">1</text>
<text x="235.2" y="258.5" transform="rotate(-90 235.2 258.5)">3</text>
<text x="291.8" y="267.5">CC_REF</text>
<text x="253" y="275" transform="rotate(-90 253 275)">2</text>
<text x="246.2" y="279.8">1</text>
<text x="10.5" y="285.8">F</text>
<text x="253" y="282.6" transform="rotate(-90 253 282.6)">3</text>
<text x="582.5" y="285.8">F</text>
<text x="284.7" y="290.2" transform="rotate(-90 284.7 290.2)">1</text>
<text x="278.9" y="297.6">3</text>
<text x="286.5" y="297.6">2</text>
<text x="284.7" y="309.3" transform="rotate(-90 284.7 309.3)">1</text>
<text x="278.9" y="316.7">3</text>
<text x="286.5" y="316.7">2</text>
<text x="159.8" y="321.3" transform="rotate(-90 159.8 321.3)">8</text>
<text x="187.7" y="321.3" transform="rotate(-90 187.7 321.3)">8</text>
<text x="215.6" y="321.3" transform="rotate(-90 215.6 321.3)">8</text>
<text x="10.3" y="335.8">G</text>
<text x="159.8" y="332.8" transform="rotate(-90 159.8 332.8)">4</text>
<text x="187.7" y="332.8" transform="rotate(-90 187.7 332.8)">4</text>
<text x="215.6" y="332.8" transform="rotate(-90 215.6 332.8)">4</text>
<text x="582.3" y="335.8">G</text>
<text x="10.4" y="385.8">H</text>
<text x="582.4" y="385.8">H</text>
<text x="35" y="409.8">1</text>
<text x="85" y="409.8">2</text>
<text x="135" y="409.8">3</text>
<text x="185" y="409.8">4</text>
<text x="235" y="409.8">5</text>
<text x="285" y="409.8">6</text>
<text x="335" y="409.8">7</text>
<text x="385" y="409.8">8</text>
<text x="435" y="409.8">9</text>
<text x="485" y="409.8">10</text>
<text x="535" y="409.8">11</text>
</g>
<g font-size="1.8" fill="#008484">
<text x="270.6" y="77.1">Q7</text>
<text x="269.1" y="79.4">NMOS</text>
<text x="284.1" y="80.9">R26</text>
<text x="284.1" y="83.4">0R1</text>
<text x="284.1" y="85.9">R27</text>
<text x="284.1" y="88.5">0R1</text>
<text x="132.2" y="96">H1</text>
<text x="284.1" y="94.8">R28</text>
<text x="131.3" y="98.5">VIN+</text>
<text x="269.1" y="98.5">NMOS</text>
<text x="270.6" y="96.2">Q8</text>
<text x="284.1" y="99.9">R29</text>
<text x="284.1" y="97.4">0R1</text>
<text x="345.1" y="99.8">R42</text>
<text x="456.8" y="98.6">VOUT+</text>
<text x="458.6" y="96.1">H8</text>
<text x="150.8" y="107.6">D1</text>
<text x="167.3" y="107.6">C2</text>
<text x="180" y="107.6">C5</text>
<text x="189.6" y="107.4">10uF</text>
<text x="201" y="107.4">10uF</text>
<text x="212.4" y="107.4">10uF</text>
<text x="284.1" y="102.5">0R1</text>
<text x="345.1" y="102.3">0R1</text>
<text x="388.1" y="107.6">C23</text>
<text x="401.9" y="107.4">10uF</text>
<text x="413.4" y="107.4">10uF</text>
<text x="424.8" y="107.4">10uF</text>
<text x="442.9" y="107.6">D5</text>
<text x="131.4" y="111.2">GND</text>
<text x="132.2" y="108.7">H2</text>
<text x="151.3" y="109.9">1N4007</text>
<text x="164.2" y="109.9">100uF</text>
<text x="176.9" y="109.9">100uF</text>
<text x="190.7" y="109.9">C7</text>
<text x="202.2" y="109.9">C11</text>
<text x="213.6" y="109.9">C13</text>
<text x="231.8" y="109.7" transform="rotate(-90 231.8 109.7)">10K</text>
<text x="233.9" y="108.8">R6</text>
<text x="239.4" y="109.7" transform="rotate(-90 239.4 109.7)">10K</text>
<text x="241.6" y="108.8">R10</text>
<text x="247.1" y="109.7" transform="rotate(-90 247.1 109.7)">10K</text>
<text x="249.2" y="108.8">R12</text>
<text x="257.2" y="109.7" transform="rotate(-90 257.2 109.7)">10R</text>
<text x="259.4" y="108.8">R14</text>
<text x="277.1" y="112.6">R22</text>
<text x="336" y="109.7" transform="rotate(-90 336 109.7)">10K</text>
<text x="338.1" y="108.8">R38</text>
<text x="358.8" y="109.7" transform="rotate(-90 358.8 109.7)">10K</text>
<text x="361" y="108.8">R44</text>
<text x="388.3" y="109.9">100uF</text>
<text x="401.6" y="109.9">C24</text>
<text x="413" y="109.9">C28</text>
<text x="424.4" y="109.9">C30</text>
<text x="443.4" y="109.9">1N4007</text>
<text x="457.8" y="111.3">GND</text>
<text x="458.6" y="108.8">H9</text>
<text x="170.6" y="119.5">GND</text>
<text x="183.3" y="119.5">GND</text>
<text x="194.8" y="119.5">GND</text>
<text x="206.2" y="119.5">GND</text>
<text x="217.6" y="119.5">GND</text>
<text x="259" y="119.1">Q5</text>
<text x="276.5" y="115.2">10K</text>
<text x="383" y="119.5">GND</text>
<text x="397" y="119.5">GND</text>
<text x="408.4" y="119.5">GND</text>
<text x="419.8" y="119.5">GND</text>
<text x="131.6" y="123.9">VIN-</text>
<text x="132.2" y="121.4">H3</text>
<text x="154.4" y="122.1">GND</text>
<text x="244.6" y="124.7">1N4148</text>
<text x="246.5" y="122.3">D4</text>
<text x="259.4" y="121.4">5551</text>
<text x="262.5" y="125.3">R15</text>
<text x="282.7" y="122.1">GND</text>
<text x="433.8" y="122.1">GND</text>
<text x="457" y="122.8">VOUT-</text>
<text x="458.1" y="120.2">H10</text>
<text x="231.7" y="127.5" transform="rotate(-90 231.7 127.5)">10K</text>
<text x="233.8" y="126.5">R7</text>
<text x="262.1" y="127.9">220R</text>
<text x="291.2" y="129.3">GND</text>
<text x="305.2" y="129.1">100K</text>
<text x="305.7" y="126.6">R33</text>
<text x="150.8" y="134.3">D2</text>
<text x="151.3" y="136.6">1N4007</text>
<text x="229.3" y="137.3">GND</text>
<text x="303.4" y="134.8">MCP6002</text>
<text x="305.6" y="132.5">U3A</text>
<text x="442.9" y="134.3">D6</text>
<text x="443.4" y="136.6">1N4007</text>
<text x="267.6" y="143">5551</text>
<text x="269.5" y="140.7">Q9</text>
<text x="289.2" y="139.3">R31</text>
<text x="289.7" y="141.8">1K</text>
<text x="311.3" y="139.2">+</text>
<text x="305.7" y="148.1">C18</text>
<text x="305.8" y="150.4">1nF</text>
<text x="393.8" y="151.4">+5V</text>
<text x="419.9" y="155.4">U5A</text>
<text x="305.7" y="159.6">R34</text>
<text x="336" y="161.3" transform="rotate(-90 336 161.3)">2K</text>
<text x="338.1" y="160.9">R39</text>
<text x="352.1" y="160.9">R45</text>
<text x="358.8" y="161.3" transform="rotate(-90 358.8 161.3)">2K</text>
<text x="417.7" y="157.7">MCP6002</text>
<text x="433.3" y="161.5">CVREF</text>
<text x="433.5" y="159.1">TP3</text>
<text x="305.2" y="162.1">100K</text>
<text x="388.9" y="162.1">CV1</text>
<text x="395.7" y="163.1" transform="rotate(-90 395.7 163.1)">10K</text>
<text x="416.7" y="162.1">+</text>
<text x="168.1" y="173.4">750R</text>
<text x="169.1" y="170.9">R2</text>
<text x="305.6" y="173.1">U2B</text>
<text x="369.8" y="173.4">R48</text>
<text x="381.9" y="171">C21</text>
<text x="382" y="173.6">1nF</text>
<text x="397.9" y="170.8">100nF</text>
<text x="399.9" y="168.5">C26</text>
<text x="168.1" y="179.8">750R</text>
<text x="169.1" y="177.3">R3</text>
<text x="280.3" y="179.9">R23</text>
<text x="303.4" y="175.5">MCP6002</text>
<text x="311.3" y="179.9">+</text>
<text x="333.5" y="174.2">GND</text>
<text x="356.3" y="174.2">GND</text>
<text x="367.6" y="174.5" transform="rotate(-90 367.6 174.5)">10K</text>
<text x="199.8" y="183.3">TP1</text>
<text x="199.8" y="185.6">25V</text>
<text x="220.4" y="184.3">HT7550</text>
<text x="222.4" y="182">U6</text>
<text x="232.5" y="181.9">+5V</text>
<text x="242.9" y="185.6">5V</text>
<text x="243" y="183.3">TP2</text>
<text x="257.4" y="183.6">5551</text>
<text x="259.3" y="181.3">Q6</text>
<text x="280.8" y="182.5">1K</text>
<text x="404.6" y="183">GND</text>
<text x="160.7" y="187.2" transform="rotate(-90 160.7 187.2)">10K</text>
<text x="162.8" y="186.3">R1</text>
<text x="182.8" y="191.5">Q2</text>
<text x="192.5" y="191.5">JP1</text>
<text x="218.9" y="188.8">VIN</text>
<text x="223.2" y="188.8">VOUT</text>
<text x="322.2" y="188.8">R37</text>
<text x="322.7" y="191.4">1K</text>
<text x="361" y="187.5">R49</text>
<text x="367.7" y="187.9" transform="rotate(-90 367.7 187.9)">2K</text>
<text x="393.8" y="188.2">+5V</text>
<text x="183.2" y="193.8">5551</text>
<text x="192.3" y="193.8">VIN</text>
<text x="224.2" y="192.7" transform="rotate(-90 224.2 192.7)">GND</text>
<text x="264.8" y="197.3" transform="rotate(-90 264.8 197.3)">10R</text>
<text x="267" y="196.4">R16</text>
<text x="307" y="197.6">C19</text>
<text x="307" y="195.3">1nF</text>
<text x="417.7" y="194.5">MCP6002</text>
<text x="419.9" y="192.2">U5B</text>
<text x="433.5" y="196">TP4</text>
<text x="172.6" y="199.1">Q1</text>
<text x="173" y="201.4">5551</text>
<text x="210.2" y="203.4">HT7550</text>
<text x="212.2" y="201.1">U4</text>
<text x="365.2" y="198.3">GND</text>
<text x="388.7" y="199">CC1</text>
<text x="395.7" y="199.9" transform="rotate(-90 395.7 199.9)">10K</text>
<text x="416.7" y="198.9">+</text>
<text x="433.3" y="198.3">CCREF</text>
<text x="208.8" y="207.8">VIN</text>
<text x="213" y="207.8">VOUT</text>
<text x="262.3" y="207.2">GND</text>
<text x="397.9" y="207.7">100nF</text>
<text x="399.9" y="205.4">C27</text>
<text x="170.9" y="215.1" transform="rotate(-90 170.9 215.1)">18K</text>
<text x="172.9" y="214.2">R4</text>
<text x="214" y="211.8" transform="rotate(-90 214 211.8)">GND</text>
<text x="334.1" y="214.9">+5V</text>
<text x="356.9" y="214.9">+5V</text>
<text x="142.3" y="221.7">1uF</text>
<text x="143.2" y="219.4">C1</text>
<text x="152.8" y="221.6">TL431</text>
<text x="155.8" y="219.3">U1</text>
<text x="201.2" y="219.4">C8</text>
<text x="201.3" y="221.7">1uF</text>
<text x="226.3" y="221.7">22uF</text>
<text x="227.2" y="219.4">C16</text>
<text x="404.6" y="219.9">GND</text>
<text x="170.9" y="227.3" transform="rotate(-90 170.9 227.3)">2K</text>
<text x="172.9" y="226.9">R5</text>
<text x="307" y="232">R35</text>
<text x="336" y="228.6" transform="rotate(-90 336 228.6)">2K</text>
<text x="338.1" y="228.2">R40</text>
<text x="358.8" y="228.6" transform="rotate(-90 358.8 228.6)">2K</text>
<text x="361" y="228.2">R46</text>
<text x="267.8" y="237.7">MCP6002</text>
<text x="270" y="235.4">U2A</text>
<text x="282.6" y="236.2" transform="rotate(-90 282.6 236.2)">2K</text>
<text x="284.8" y="235.8">R24</text>
<text x="292.5" y="234.7">GND</text>
<text x="306.5" y="234.5">120K</text>
<text x="306.9" y="237.9">U3B</text>
<text x="211.5" y="240.2">GND</text>
<text x="243.5" y="242.2">R11</text>
<text x="244" y="244.7">1K</text>
<text x="275.7" y="242.1">+</text>
<text x="304.7" y="240.2">MCP6002</text>
<text x="312.5" y="244.6">+</text>
<text x="289.8" y="247.2">1K</text>
<text x="289.8" y="251">R32</text>
<text x="236.2" y="253.6">Q3</text>
<text x="236.5" y="255.9">5401</text>
<text x="307" y="253.5">C20</text>
<text x="307" y="255.8">1nF</text>
<text x="221.7" y="261.8">GND</text>
<text x="270.1" y="261.1">C17</text>
<text x="270.2" y="258.8">1nF</text>
<text x="282.6" y="262.1" transform="rotate(-90 282.6 262.1)">10K</text>
<text x="284.8" y="261.2">R25</text>
<text x="234.4" y="267.2" transform="rotate(-90 234.4 267.2)">10R</text>
<text x="236.4" y="266.3">R8</text>
<text x="239.5" y="268">1N4148</text>
<text x="241.5" y="265.7">D3</text>
<text x="262.5" y="268.8">R17</text>
<text x="306.5" y="267.6">120K</text>
<text x="307" y="265">R36</text>
<text x="262.1" y="271.4">220R</text>
<text x="280.1" y="271.9">GND</text>
<text x="178.3" y="279.5">GND</text>
<text x="191" y="279.5">GND</text>
<text x="202.4" y="279.5">GND</text>
<text x="213.8" y="279.5">GND</text>
<text x="225.2" y="279.5">GND</text>
<text x="253.9" y="277.7">Q4</text>
<text x="254.3" y="280">5401</text>
<text x="397" y="279.5">GND</text>
<text x="408.4" y="279.5">GND</text>
<text x="419.8" y="279.5">GND</text>
<text x="431.2" y="279.5">GND</text>
<text x="287.9" y="286.6">10K</text>
<text x="288.6" y="284.1">R30</text>
<text x="381.9" y="287.9">C22</text>
<text x="171.8" y="291.6">100uF</text>
<text x="174.9" y="289.2">C4</text>
<text x="184.5" y="291.6">100uF</text>
<text x="187.6" y="289.2">C6</text>
<text x="197.2" y="291.7">10uF</text>
<text x="198.3" y="289.1">C9</text>
<text x="208.6" y="291.7">10uF</text>
<text x="209.8" y="289.1">C12</text>
<text x="220" y="291.7">10uF</text>
<text x="221.3" y="289.1">C14</text>
<text x="234.4" y="291.3" transform="rotate(-90 234.4 291.3)">10K</text>
<text x="236.4" y="290.4">R9</text>
<text x="252.1" y="291.3" transform="rotate(-90 252.1 291.3)">10R</text>
<text x="254.3" y="290.4">R13</text>
<text x="265.1" y="291.6">0R1</text>
<text x="292.8" y="293.5">GND</text>
<text x="336" y="291.3" transform="rotate(-90 336 291.3)">12K</text>
<text x="338.1" y="290.4">R41</text>
<text x="352.1" y="290.4">R47</text>
<text x="358.8" y="291.3" transform="rotate(-90 358.8 291.3)">12K</text>
<text x="367.7" y="291.3" transform="rotate(-90 367.7 291.3)">12K</text>
<text x="368.6" y="290.4">R50</text>
<text x="382" y="290.4">1nF</text>
<text x="401.6" y="289.1">C25</text>
<text x="401.9" y="291.7">10uF</text>
<text x="413" y="289.1">C29</text>
<text x="413.4" y="291.7">10uF</text>
<text x="424.4" y="289.1">C31</text>
<text x="424.8" y="291.7">10uF</text>
<text x="436.3" y="289.2">C32</text>
<text x="436.5" y="291.6">100uF</text>
<text x="265.1" y="299.2">R19</text>
<text x="265.1" y="296.6">0R1</text>
<text x="265.1" y="294.1">R18</text>
<text x="345.1" y="294.1">R43</text>
<text x="345.1" y="296.6">0R1</text>
<text x="280.6" y="302.9">NMOS</text>
<text x="281.5" y="300.5">Q10</text>
<text x="168.2" y="310.2">+5V</text>
<text x="196.1" y="310.2">+5V</text>
<text x="224.1" y="310.2">+5V</text>
<text x="423.1" y="307">H4</text>
<text x="423.5" y="309.3">MountingHole</text>
<text x="265.1" y="315.7">0R1</text>
<text x="423.1" y="317.2">H6</text>
<text x="423.1" y="312.1">H5</text>
<text x="423.5" y="314.4">MountingHole</text>
<text x="265.1" y="318.2">R20</text>
<text x="265.1" y="323.3">R21</text>
<text x="265.1" y="320.8">0R1</text>
<text x="280.6" y="321.9">NMOS</text>
<text x="281.5" y="319.6">Q11</text>
<text x="423.1" y="322.3">H7</text>
<text x="423.5" y="319.5">MountingHole</text>
<text x="160.7" y="325.1" transform="rotate(-90 160.7 325.1)">V+</text>
<text x="161.7" y="326.1">U2C</text>
<text x="162.1" y="328.4">MCP6002</text>
<text x="179.6" y="325.9">C3</text>
<text x="179.8" y="328.3">22uF</text>
<text x="188.6" y="325.1" transform="rotate(-90 188.6 325.1)">V+</text>
<text x="189.7" y="326.1">U3C</text>
<text x="190" y="328.4">MCP6002</text>
<text x="207.6" y="325.9">C10</text>
<text x="207.7" y="328.3">22uF</text>
<text x="216.5" y="325.1" transform="rotate(-90 216.5 325.1)">V+</text>
<text x="217.6" y="326.1">U5C</text>
<text x="217.9" y="328.4">MCP6002</text>
<text x="235.6" y="325.9">C15</text>
<text x="235.6" y="328.3">22uF</text>
<text x="423.5" y="324.6">MountingHole</text>
<text x="168.1" y="344.3">GND</text>
<text x="196" y="344.3">GND</text>
<text x="224" y="344.3">GND</text>
</g>
<g font-size="1.8" fill="#0000c2">
<text x="475" y="378.6">Credits:</text>
<text x="475" y="380.6">Curiosity: General support</text>
<text x="475" y="382.7">A7: Suggested using MOSFET</text>
<text x="475" y="384.7">Comrade: Source degeneration</text>
</g>
</svg>
